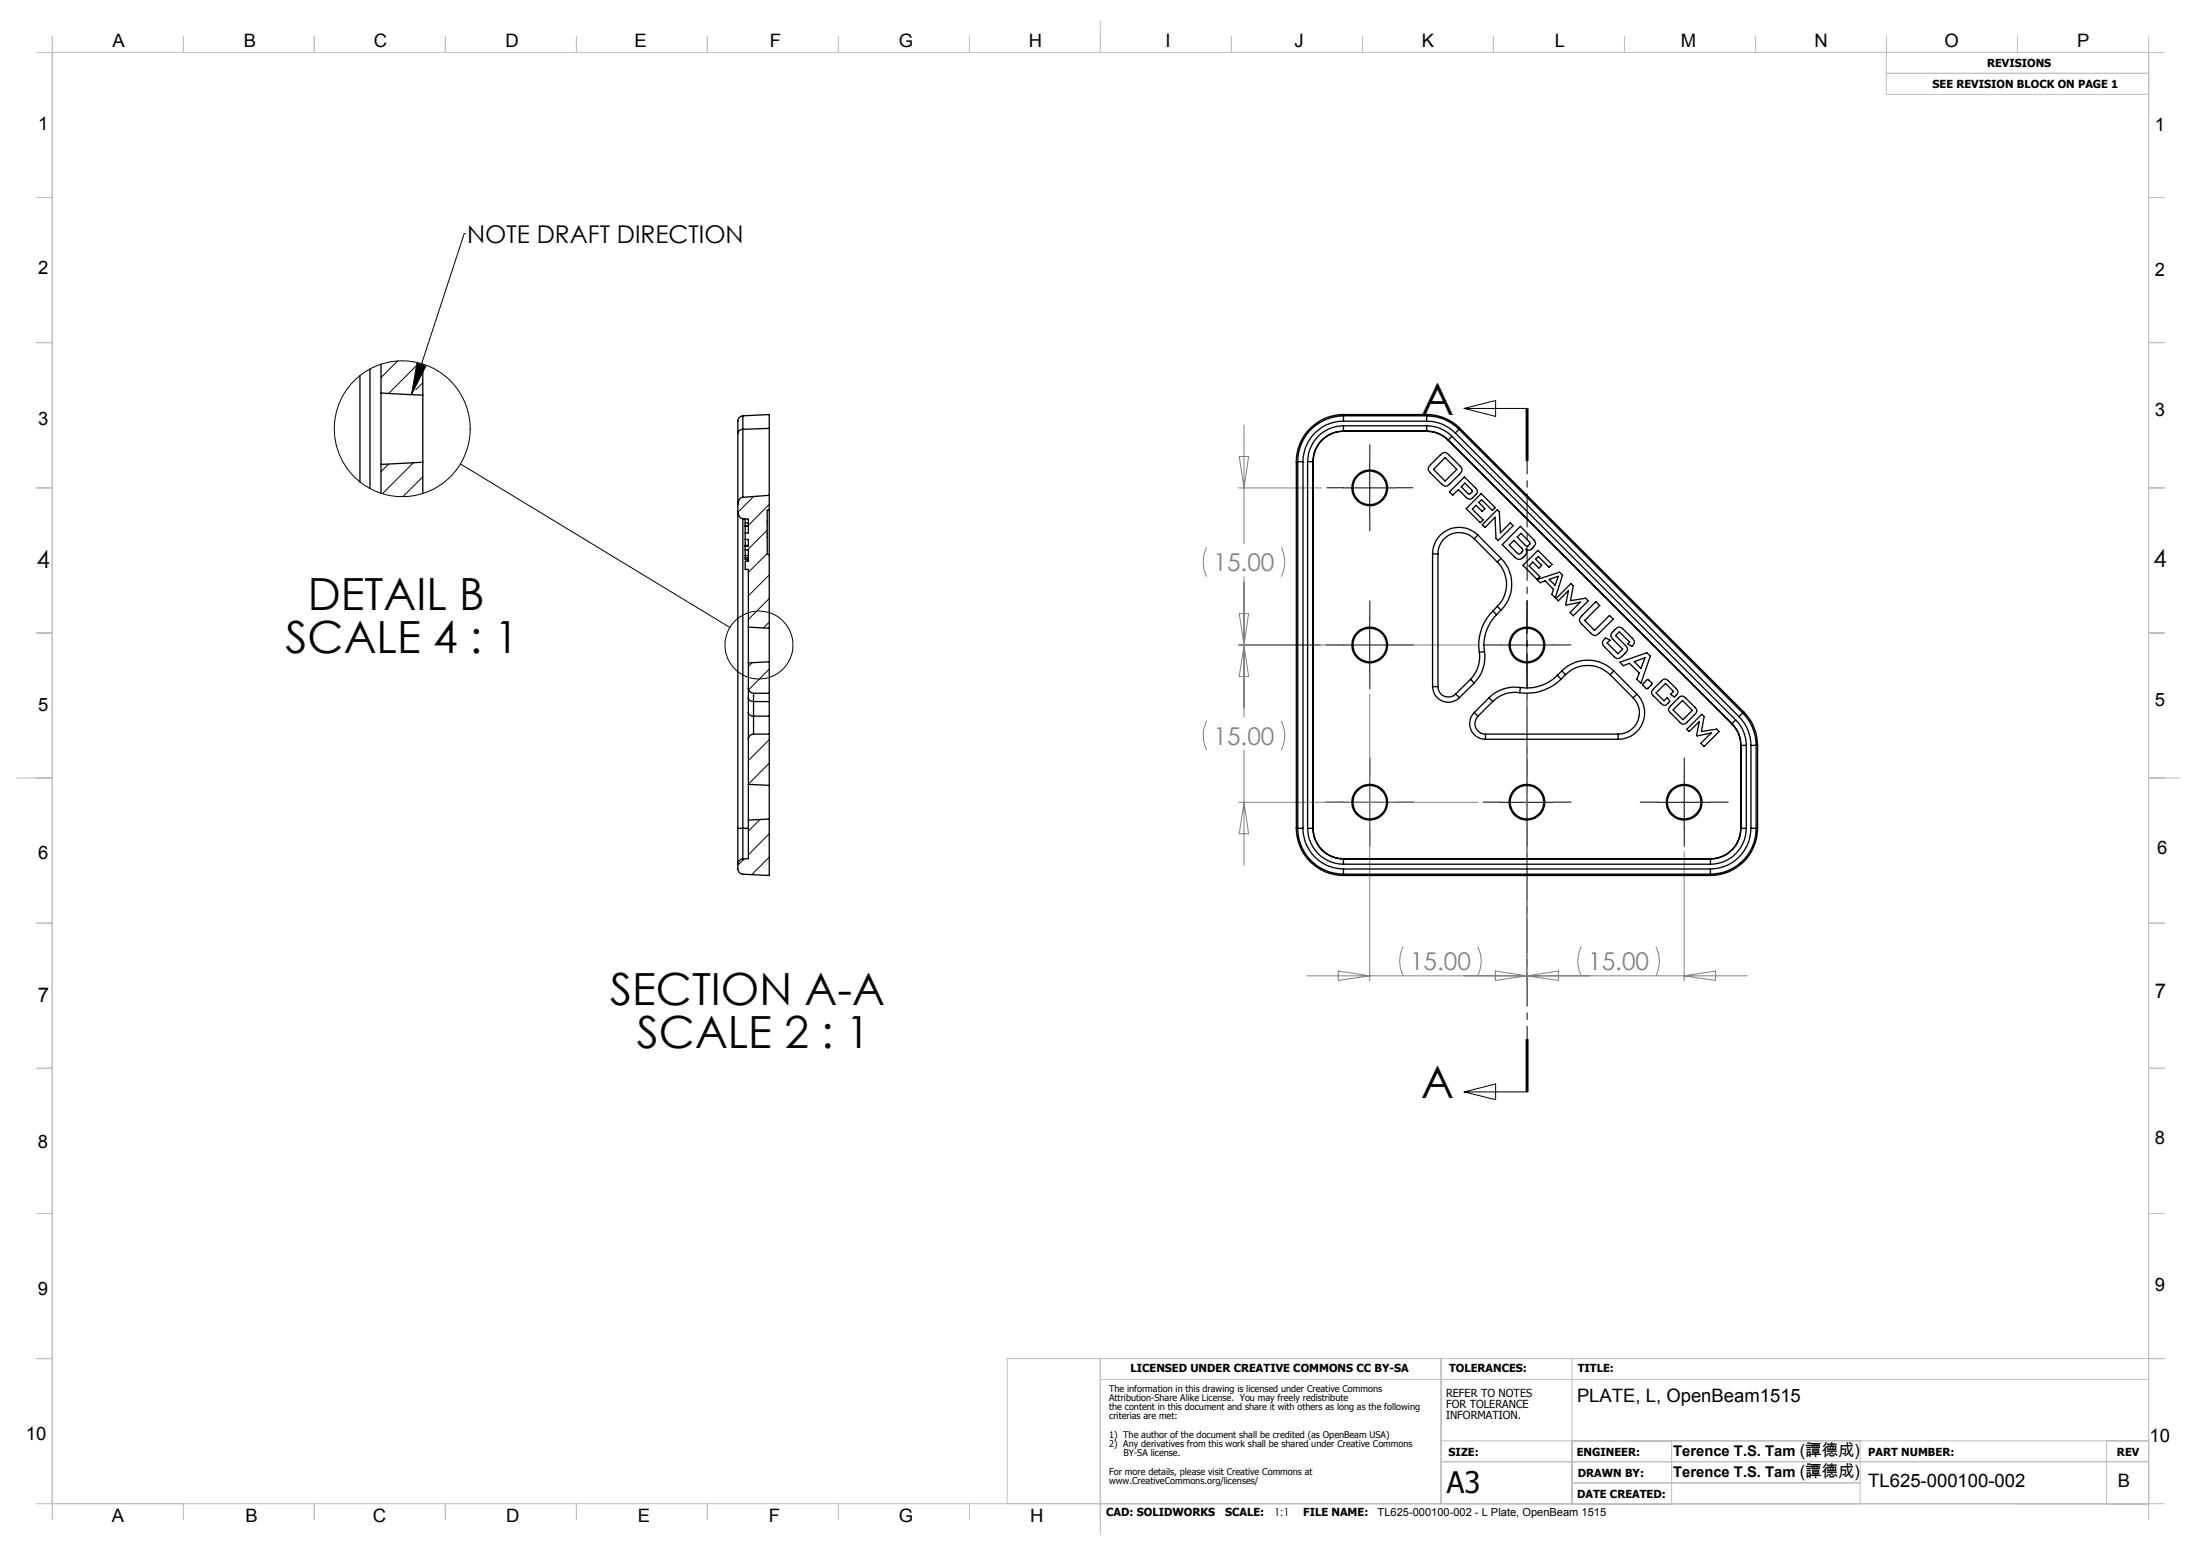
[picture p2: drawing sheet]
<svg xmlns="http://www.w3.org/2000/svg" width="420mm" height="297mm" viewBox="0 0 420 297" stroke-linecap="round" stroke-linejoin="round" font-family="sans-serif">
<g fill="none" stroke="#000" stroke-width=".19">
<path d="M88.6 44.6l-10.1 30.7M88.6 44.6h.1M75.9 68.9l-3.2 3.2M78.4 75.3h.1M79.6 69.4l1.6 .5-2.7 5.4zM79.8 69.4l-5.6 5.7M80.7 73.1l-1.4 1.3M279.4 78l12-.1v10M279.4 78l6-1.6v3.1zM291.2 77.9v10M291.6 77.9v10M74.2 88.6l-1.5 1.4"/>
<path d="M78.9 88.3l-5.9 5.9M80.7 91l-3.8 3.8M87.8 88.5l51.5 31.3M143.8 94.8l-3 3M146.8 96.3l-4 4M256.4 93.1h10M261.4 88.1v10M146.4 101.2l-3.8 3.7M146.4 105.7l-3.6 3.6M146.8 109.7l-4 4M146.8 114.2l-4 4M146.8 118.7l-1.1 1.2"/>
<path d="M261.4 118.1v10M291.4 118.1v10M143.5 126.5l-.7 .7M146.8 127.7l-3.9 4M146.8 132.2l-.1 .1M256.4 123.1h10M286.4 123.1h10M145 156.4l-2.2 2.2M146.8 159.1l-4 4.1M146.8 141.2l-4 4M146.8 145.7l-4 4M256.4 153.1h10"/>
<path d="M261.4 148.1v10M286.4 153.1h10M291.4 148.1v10M316.4 153.1h10M321.4 148.1v10M142 164l-1.2 1.1M146.8 163.6l-3.3 3.3M291.2 198.4v10M291.4 198.4v10M291.6 198.4v10zM279.4 208.4l6-1.5v3zM279.4 208.4h12"/>
<circle cx="76.7" cy="81.8" r="13"/>
<circle cx="144.8" cy="123.1" r="6.5"/>
</g>
<g fill="none" stroke="#808080" stroke-width=".19">
<path d="M236.4 93.1h15.8M236.5 87.1h1.8l-.9 6zM237.4 81.1v22.7M230.3 104.5a6.4 6.4 0 0 0 0 5.6M236.5 117.1h1.8l-.9 6zM237.4 110.1v26.8M244.5 104.5a6.1 6.1 0 0 1 0 5.6M230.3 137.6a6.4 6.4 0 0 0 0 5.6M236.4 123.1h45.6M237.4 123.1l.9 6h-1.8zM244.5 137.6a6.1 6.1 0 0 1 0 5.6M261.4 132.5v54.8"/>
<path d="M291.4 132.5v54.8M236.4 153.1h45.6M237.4 143.2v21.9M237.4 153.1l.9 6h-1.8zM321.4 162.5v24.8M249.4 186.3h84M255.4 185.3l6 1-6 .8zM267.8 180.7a6.1 6.1 0 0 0 0 5.6M282 180.7a6.1 6.1 0 0 1 0 5.6M285.4 185.3l6 1-6 .8zM291.4 186.3l6-1v1.8zM301.8 180.7a6.1 6.1 0 0 0 0 5.6"/>
<path d="M316 180.7a6.1 6.1 0 0 1 0 5.6M321.4 186.3l6-1v1.8z"/>
</g>
<g fill="none" stroke="#000" stroke-width=".19" stroke-dasharray="15.2 1.3 1.3 1.3">
<path d="M256.4 93.1h-3.2M261.4 88.1v-3.2M261.4 98.1v3.2M266.4 93.1h3.2M261.4 118.1v-3.4M291.4 118.1v-3.4M256.4 123.1h-3.4M261.4 128.1v3.4M266.4 123.1h3.4M286.4 123.1h-3.4M291.4 128.1v3.4M296.4 123.1h3.4"/>
<path d="M256.4 153.1h-3.4M261.4 148.1v-3.4M261.4 158.1v3.4M266.4 153.1h3.4M286.4 153.1h-3.4M291.4 148.1v-3.4M291.4 158.1v3.4M296.4 153.1h3.4M316.4 153.1h-3.4M321.4 148.1v-3.4M321.4 158.1v3.4M326.4 153.1h3.4"/>
</g>
<path d="M291.4 77.9v130.5" fill="none" stroke="#000" stroke-width=".19" stroke-dasharray="6.3 1.3 1.3 1.3" stroke-dashoffset="4"/>
<g fill="none" stroke="#c0c0c0" stroke-width=".19">
<path d="M7 10h406M10 7v283M35 7v3M60 7v3M85 7v3M110 7v3M135 7v3M160 7v3M185 7v3M210 4v6M235 7v3M260 7v3"/>
<path d="M285 7v3M310 7v3M335 7v3M360 7v11h50M360 14h50M385 7v3M410 7v283M7 37.7h3M410 37.7h3M7 65.4h3M410 65.4h3M7 93.1h3"/>
<path d="M410 93.1h3M7 120.8h3M410 120.8h3M3.2 148.5h6.8M410 148.5h6M7 176.2h3M410 176.2h3M7 203.9h3M410 203.9h3M7 231.6h3M410 231.6h3M7 259.3h3"/>
<path d="M210 259.3v33.7M275 259.3v27.7M300 259.3v27.7M413 259.3h-220.8v27.7M210 263.3h200M275 275h135M275 279h135M319 275v12M355 275v12M402 275v12M7 287h406M35 287v3"/>
<path d="M60 287v3M85 287v3M110 287v3M135 287v3M160 287v3M185 287v3M300 283h55"/>
</g>
<path d="M79.6 69.4l1.6 .5-2.7 5.4z" fill="#000"/>
<g fill="none" stroke="#000" stroke-width=".25">
<path d="M68.7 71.7v20.3M70.6 70.4v22.8M72.7 75v13.6M72.7 75l8 .4M72.7 69.5v5.5M80.7 75.4v12.8M80.7 69.5v5.9M141.7 79.4v2.5M141.7 79.4l5.1-.3v2.7M141.7 79.4a1.21 1.21 0 0 0-.9 1.6v1.7M256.4 79.4v1M256.4 79.4a8.8 8.8 0 0 0-8.7 8.7"/>
<path d="M256.4 79.1a9 9 0 0 0-9 9M256.4 79.4h15.8M256.4 79.1h15.8M256.4 79.1v.3M272.2 79.4v1M272.2 79.4a8.7 8.7 0 0 1 6.2 2.5M272.2 79.1a8.8 8.8 0 0 1 6.4 2.7M272.2 79.1v.3M72.7 88.6v5.6M80.7 88.2l-8 .4M80.7 88.2v6M140.8 97.6a1.35 1.35 0 0 0 .9 1.4"/>
<path d="M140.8 82.7v75.4M141.7 94.9a1.28 1.28 0 0 0-.9 1.4M141.7 81.9a.87 .87 0 0 0-.9 .8M141.7 99l1.1 .1v2.6h-.6M141.7 81.9v13M141.7 99v59.1M142.2 99.1v5.8M142.2 99.8h.6M146.8 81.8v38.1M146.8 94.5l-5.1 .4M146.8 97.4h-.4v8.4l.4 .1M146.8 81.8l-5.1 .1"/>
<path d="M247.4 88.1v70M247.4 88.1h.3M247.7 88.1h.9M247.7 88.1v70M248.6 88.1v70M249.5 88.1h1M249.5 88.1v70M250.5 88.1v70M250.5 88.1h.1M250.6 88.1v70M256.4 80.4a7.7 7.7 0 0 0-7.8 7.7M256.4 81.3v1"/>
<path d="M256.4 82.3a5.8 5.8 0 0 0-5.9 5.8M256.4 81.3a6.9 6.9 0 0 0-6.9 6.8M256.4 82.3a5.8 5.8 0 0 0-5.8 5.8M256.4 80.4h15.8M256.4 82.3h15.8M256.4 81.3h15.8M256.4 82.3h.1M272.2 80.4a7.5 7.5 0 0 1 5.5 2.3M272.2 81.3v1M272.2 81.3a6.9 6.9 0 0 1 4.9 2M272.2 82.3a6 6 0 0 1 4.2 1.7M272.2 82.3a5.6 5.6 0 0 1 4.1 1.7"/>
<path d="M272.2 82.3h.1M273 88.7l1.8-1.8a.96 .96 0 0 1 1.6-.1l2.2 2.1a.93 .93 0 0 1-.1 1.6l-1.9 1.9a.9 .9 0 0 1-1.5 0l-2.2-2.1a.95 .95 0 0 1 .1-1.6zM275.8 87.3l2.2 2.3-2.2 2.2-2.3-2.2zM276.3 84l54.2 54.2M276.4 84l54.1 54.1M276.4 84h-.1M277.1 83.3l-.7 .7M277.1 83.3l54.1 54.1M277.7 82.7l54.2 54.1M278.4 81.9l-.7 .8M278.4 81.9l54.2 54.2M278.6 81.8l-.2 .1"/>
<path d="M278.6 81.8l54.1 54.1M278.8 92.9l.7-.7 1.3 1.3 .1 .4-.4 .4h-.3zM279.4 91l2.2 2.2a.73 .73 0 0 1 0 1.2l-.6 .6a.78 .78 0 0 1-1.2 0l-1.5-1.6-1.1 1.1-.6-.6zM279.8 97.1l2.8-2.9 2.7 2.7-.5 .5-2.1-2-.5 .5 1.2 1.2-.6 .5-1.1-1.2-.7 .8 2 2-.5 .6zM285.7 97.3l.4 .4 .2 4 1.9-1.9 .5 .5-2.8 2.9-.4-.4-.2-4.1-1.9 2-.5-.5zM142.2 104.9v1.1M142.2 106.5v.3M142.2 106.8h.6M142.2 104.1h.6M142.2 103h.6v1.3h-.6M142.2 106v.5M142.2 104.9h.6v2.2h-.6v1.6h.6v11"/>
<path d="M142.2 100.5h.6M142.2 106h.6M142.2 106.5h.6M142.2 100.3h.6M142.8 119.7v6.8M142.8 119.7l4 .2M146.8 119.9v6.4M273.4 105.7h1M273.4 105.7v25.4M274.4 105.7v25.4M281.3 102.8a4 4 0 0 0-4.4-.8 4 4 0 0 0-2.5 3.7M281.3 102.8l4.4 4.5"/>
<path d="M282 102.1a5.1 5.1 0 0 0-5.5-1.1 5.1 5.1 0 0 0-3.1 4.7M282 102.1l-.7 .7M282 102.1l4.4 4.5M284.9 116.6l.7 .7M284.9 116.6a9.1 9.1 0 0 0-2.6 7.9M285.6 117.3a8.2 8.2 0 0 0-2.3 7.1M285.7 115.7l.7 .7M285.7 107.3a5.9 5.9 0 0 1 0 8.4M285.7 115.7l-.8 .9M286.4 106.6a7 7 0 0 1 0 9.8M286.4 106.6l-.7 .7M286.4 116.4l-.8 .9"/>
<path d="M288 104l.9-.9 1.5 1.6a.37 .37 0 0 1 0 .6l-.3 .4h-.4zM289.5 102.5l.7-.7 1.6 1.6 .2 .4-.7 .5zM290.1 100.5l2.6 2.5a.84 .84 0 0 1-.1 1.4 .96 .96 0 0 1-1.4 .4 1.48 1.48 0 0 1-1.2 2l-.7-.2-2.6-2.6zM293.3 110.6l4.3-1.4 .6 .6-1.4 4.3-.7-.7 .3-.9-1.5-1.6-1 .3zM293.5 105.1l2.7 2.6-.6 .6-2.1-2.1-.5 .5 1.2 1.2-.5 .5-1.2-1.1-.7 .7 2 2.1-.5 .5-2.7-2.7zM295.6 110.6l1.8-.6-.6 1.7zM296.9 114.2l2.9-2.8 .4 .4-.5 2.8 2.9-.4 .5 .5-2.9 2.8-.6-.6 2-2-2.7 .6-.1-.1 .5-2.7-1.9 2zM304.5 114.9l.8 .7-2.9 2.8 1.9 1.9 2.8-2.8 .7 .7-3.1 3a.79 .79 0 0 1-1.1-.3l-1.8-1.8a.91 .91 0 0 1 0-1.6zM142.8 131.3v.2a1.07 1.07 0 0 0 1 .8M142.8 133.2a.88 .88 0 0 0 1 .7M142.8 131.3v1.9M142.8 136a.88 .88 0 0 0 1 .7"/>
<path d="M142.8 136v5.1M142.8 126.5v4.8M142.8 133.2v2.8M143.8 136.7v3.4M143.8 132.3v1.6M143.8 132.3h3M143.8 133.9h3M143.8 136.7h3M143.8 133.9v2.8M146.8 126.3l-4 .2M146.8 132.3v1.6M146.8 136.7v3.4"/>
<path d="M146.8 126.3v6M146.8 133.9v2.8M273.4 131.1a3 3 0 0 0 1.8 2.7 3 3 0 0 0 3.3-.6M273.4 131.1h1M274.4 131.1a1.97 1.97 0 0 0 1.2 1.8 1.97 1.97 0 0 0 2.2-.4M277.8 132.5l.7 .7M280.6 129.7l.7 .7M280.6 129.7l-2.8 2.8M281.3 130.4l-2.8 2.8M281.3 136a2.99 2.99 0 0 0-.6 3.3 2.99 2.99 0 0 0 2.8 1.8M281.3 136l.7 .7M282 136.7a1.99 1.99 0 0 0-.4 2.2 1.99 1.99 0 0 0 1.9 1.2"/>
<path d="M282.3 124.5a6.2 6.2 0 0 1-1.7 5.2M283.3 124.4a7.2 7.2 0 0 1-2 6M283.3 124.4l-1 .1M284.1 133.2l.7 .7M284.1 133.2l-2.8 2.8M284.8 133.9l-2.8 2.8M290 132.2a5.8 5.8 0 0 0-5.2 1.7M290.1 131.2a6.9 6.9 0 0 0-6 2M290.1 131.2l-.1 1M297.2 128.9a8.2 8.2 0 0 1-7.1 2.3M297.2 128.9l.7 .7M297.9 129.6a9.5 9.5 0 0 1-7.9 2.6"/>
<path d="M298 128.1a7 7 0 0 1 9.9 0M298 128.1l.7 .7M298 128.1l-.8 .8M298.7 128.8a6.1 6.1 0 0 1 8.5 0M298.7 128.8l-.8 .8M306.3 121.9l.1-.1 .8 .4-.5 .5 2.1 2.1 .8-.9-1.8-1.8a.88 .88 0 0 1 0-1.6 1.4 1.4 0 0 1 1.7-.7l2 2a.92 .92 0 0 1-.1 1.6l-.8-.5 .4-.3-2-2-.7 .7 1.9 1.9a.85 .85 0 0 1-.1 1.5 2.78 2.78 0 0 1-1.4 1l-.7-.4-1.8-1.8a.92 .92 0 0 1 .1-1.6zM307.2 128.8l4.4 4.4M307.9 128.1l-.7 .7M307.9 128.1l4.4 4.4M309.1 126.4l5.2-1.8 .6 .6-1.8 5.2-.8-.8 .5-1.1-1.9-1.9-1.1 .5zM311.6 133.2a4 4 0 0 1 .9 4.4 4 4 0 0 1-3.7 2.5M311.9 126.3l2-.7-.8 2z"/>
<path d="M312.3 132.5a5 5 0 0 1 1.1 5.5 5 5 0 0 1-4.6 3.1M312.3 132.5l-.7 .7M313.6 130.4l.9-.7 .7 .6v.3l-.9 .9-.8-.7zM315.5 131.5l1.5-1.5a.8 .8 0 0 1 1.4 0l1.4 1.4a.77 .77 0 0 1 0 1.3l-.3 .3-.7-.5 .5-.5-1.5-1.5-1.8 1.8 1.5 1.5 .7-.7 .4 .8-.3 .4a.75 .75 0 0 1-1.3 0l-1.5-1.5a.78 .78 0 0 1 0-1.3zM319.3 135.5l1.8-1.8 1.8 1.9-1.8 1.8zM320.5 133a.75 .75 0 0 1 1.1 .2l1.8 1.8a.8 .8 0 0 1 0 1.4l-1.5 1.5a.79 .79 0 0 1-1.3 0l-1.8-1.8a.75 .75 0 0 1 0-1.3zM324.7 136.3l.5 .5-.5 2.8 2.9-.4 .4 .4-2.8 2.9-.6-.6 1.9-2-2.6 .6-.2-.1 .6-2.7-2 1.9-.4-.4zM330.5 138.2a6 6 0 0 1 1.7 4.1M330.5 138.1a5.6 5.6 0 0 1 1.7 4.2M330.5 138.1v.1M331.2 137.4l-.7 .7M331.2 137.4a6.9 6.9 0 0 1 2 4.9"/>
<path d="M331.9 136.8a7.9 7.9 0 0 1 2.2 5.5M332.6 136.1l-.7 .7M332.6 136.1a8.8 8.8 0 0 1 2.5 6.2M332.7 135.9a9.2 9.2 0 0 1 2.7 6.4M332.7 135.9l-.1 .2M140.8 158.1h.9M140.8 158.1v6.9M141.7 158.1v5.9M141.7 158.1h1.1M142.8 149.7l4 .2M142.8 149.7v6.8M142.8 141.1v8.6"/>
<path d="M142.8 156.5v7.4l-1.1 .1M143.8 140.1a.96 .96 0 0 0-1 1M143.8 140.1h3M146.8 156.3l-4 .2M146.8 149.9v6.4M146.8 156.3v10.8l-5.1-.2a1.03 1.03 0 0 1-.9-1v-.9M146.8 140.1v9.8M247.4 158.1a9 9 0 0 0 9 9M247.4 158.1h.3M247.7 158.1a8.7 8.7 0 0 0 8.7 8.8M247.7 158.1h.9M248.6 158.1a7.8 7.8 0 0 0 7.8 7.8"/>
<path d="M249.5 158.1h1M249.5 158.1a6.9 6.9 0 0 0 6.9 6.9M250.5 158.1a5.8 5.8 0 0 0 5.9 5.9M250.5 158.1h.1M250.6 158.1a5.8 5.8 0 0 0 5.8 5.8M283.5 140.1v1M283.5 141.1h25.3M283.5 140.1h25.3M308.8 140.1v1M332.2 158.1a5.8 5.8 0 0 1-5.8 5.8M332.2 158.1h.1M332.2 142.3h.1"/>
<path d="M332.2 142.3v15.8M332.2 158.1a5.8 5.8 0 0 1-5.8 5.9M332.2 158.1h1M332.2 142.3h1M333.2 158.1a6.9 6.9 0 0 1-6.8 6.9M333.2 142.3v15.8M334.1 158.1h1M334.1 142.3h1M334.1 158.1a7.8 7.8 0 0 1-7.7 7.8M334.1 142.3v15.8M335.1 158.1a8.7 8.7 0 0 1-8.7 8.8M335.1 142.3v15.8"/>
<path d="M335.1 158.1h.3M335.1 142.3h.3M335.4 158.1a9 9 0 0 1-9 9M335.4 142.3v15.8M141.7 164a1.03 1.03 0 0 0-.9 1M256.4 165.9v1M256.4 164v1M256.4 166.9h70M256.4 165.9h70M256.4 164h70M256.4 165h70M256.4 163.9v.1"/>
<path d="M256.4 166.9v.2M256.4 167.1h70M256.4 163.9h70M326.4 165.9v1M326.4 164v1M326.4 163.9v.1M326.4 166.9v.2"/>
<circle cx="261.4" cy="93.1" r="3.2"/>
<circle cx="261.4" cy="93.1" r="3.4"/>
<circle cx="261.4" cy="123.1" r="3.4"/>
<circle cx="261.4" cy="123.1" r="3.2"/>
<circle cx="291.4" cy="123.1" r="3.4"/>
<circle cx="291.4" cy="123.1" r="3.2"/>
<circle cx="261.4" cy="153.1" r="3.2"/>
<circle cx="261.4" cy="153.1" r="3.4"/>
<circle cx="291.4" cy="153.1" r="3.2"/>
<circle cx="291.4" cy="153.1" r="3.4"/>
<circle cx="321.4" cy="153.1" r="3.4"/>
<circle cx="321.4" cy="153.1" r="3.2"/>
</g>
<g font-size="8.5">
<text x="271.2" y="79.1">A</text>
<text x="58.7" y="116.4">DETAIL B</text>
<text x="54.5" y="124.6">SCALE 4 : 1</text>
<text x="116.4" y="191.8">SECTION A-A</text>
<text x="121.5" y="200">SCALE 2 : 1</text>
<text x="271.2" y="209.6">A</text>
</g>
<text font-size="5.6" x="276.1" y="285">A3</text>
<g font-size="4.7">
<text x="89.1" y="46.3">NOTE DRAFT DIRECTION</text>
<text x="7" y="108.5">4</text>
<text x="410.9" y="108.2">4</text>
</g>
<g font-size="4.7" fill="#808080">
<text x="231.6" y="109">15.00</text>
<text x="231.6" y="142.1">15.00</text>
<text x="269.1" y="185.2">15.00</text>
<text x="303.1" y="185.2">15.00</text>
</g>
<g font-size="3.9">
<text x="7.2" y="191.2">7</text>
<text x="411.2" y="190.5">7</text>
</g>
<g font-size="3.5">
<text x="21.5" y="9.1">A</text>
<text x="46.5" y="9.1">B</text>
<text x="71.4" y="9.1">C</text>
<text x="96.5" y="9.1">D</text>
<text x="121.1" y="9.1">E</text>
<text x="146.9" y="9.1">F</text>
<text x="171.5" y="9.1">G</text>
<text x="196.3" y="9.1">H</text>
<text x="222.4" y="9.1">I</text>
<text x="247" y="9.1">J</text>
<text x="271.3" y="9.1">K</text>
<text x="296.7" y="9.1">L</text>
<text x="320.8" y="9.1">M</text>
<text x="346.2" y="9.1">N</text>
<text x="371" y="9.1">O</text>
<text x="396.4" y="9.1">P</text>
<text x="7.3" y="24.9">1</text>
<text x="411.2" y="25">1</text>
<text x="7.3" y="52.3">2</text>
<text x="411.2" y="52.7">2</text>
<text x="7.3" y="81.1">3</text>
<text x="411.2" y="79.4">3</text>
<text x="7.3" y="135.7">5</text>
<text x="411.2" y="134.8">5</text>
<text x="7.3" y="163.9">6</text>
<text x="411.6" y="162.9">6</text>
<text x="7.2" y="219.1">8</text>
<text x="411.2" y="218.4">8</text>
<text x="7.2" y="247.2">9</text>
<text x="411.2" y="246.3">9</text>
<text x="300.9" y="267.6">PLATE, L, OpenBeam1515</text>
<text x="4.9" y="274.8">10</text>
<text x="410.2" y="275.3">10</text>
<text x="356.5" y="283.8">TL625-000100-002</text>
<text x="404.1" y="283.8">B</text>
<text x="21.3" y="290.5">A</text>
<text x="46.9" y="290.5">B</text>
<text x="71.2" y="290.5">C</text>
<text x="96.6" y="290.5">D</text>
<text x="121.7" y="290.5">E</text>
<text x="146.7" y="290.5">F</text>
<text x="171.5" y="290.5">G</text>
<text x="196.6" y="290.5">H</text>
</g>
<g font-size="2.8">
<text x="319.3" y="278">Terence T.S. Tam (譚德成)</text>
<text x="319.3" y="281.8">Terence T.S. Tam (譚德成)</text>
</g>
<g font-size="2.1">
<text x="368.8" y="16.8">SEE REVISION BLOCK ON PAGE 1</text>
<text x="379.2" y="12.7">REVISIONS</text>
<text x="215.7" y="262">LICENSED UNDER CREATIVE COMMONS CC BY-SA</text>
<text x="276.5" y="262">TOLERANCES:</text>
<text x="301.1" y="262">TITLE:</text>
<text x="275.9" y="266.7">REFER TO NOTES</text>
<text x="275.9" y="268.8">FOR TOLERANCE</text>
<text x="275.9" y="270.9">INFORMATION.</text>
<text x="276.4" y="278">SIZE:</text>
<text x="300.9" y="278">ENGINEER:</text>
<text x="301.1" y="281.9">DRAWN BY:</text>
<text x="356.5" y="277.9">PART NUMBER:</text>
<text x="404" y="277.9">REV</text>
<text x="300.9" y="285.9">DATE CREATED:</text>
<text x="211.1" y="289.3">CAD: SOLIDWORKS</text>
<text x="233.8" y="289.3">SCALE:</text>
<text x="243.1" y="289.3">1:1</text>
<text x="248.7" y="289.3">FILE NAME:</text>
<text x="262.9" y="289.3">TL625-000100-002 - L Plate, OpenBeam 1515</text>
</g>
<g font-size="1.8">
<text x="211.7" y="265.6">The information in this drawing is licensed under Creative Commons</text>
<text x="211.7" y="267.4">Attribution-Share Alike License. You may freely redistribute</text>
<text x="211.7" y="269.2">the content in this document and share it with others as long as the following</text>
<text x="211.7" y="270.9">criterias are met:</text>
<text x="211.7" y="274.4">1) The author of the document shall be credited (as OpenBeam USA)</text>
<text x="211.7" y="276.2">2) Any derivatives from this work shall be shared under Creative Commons</text>
<text x="211.7" y="281.5">For more details, please visit Creative Commons at</text>
<text x="214.4" y="278">BY-SA license.</text>
<text x="211.7" y="283.3">www.CreativeCommons.org/licenses/</text>
</g>
</svg>
